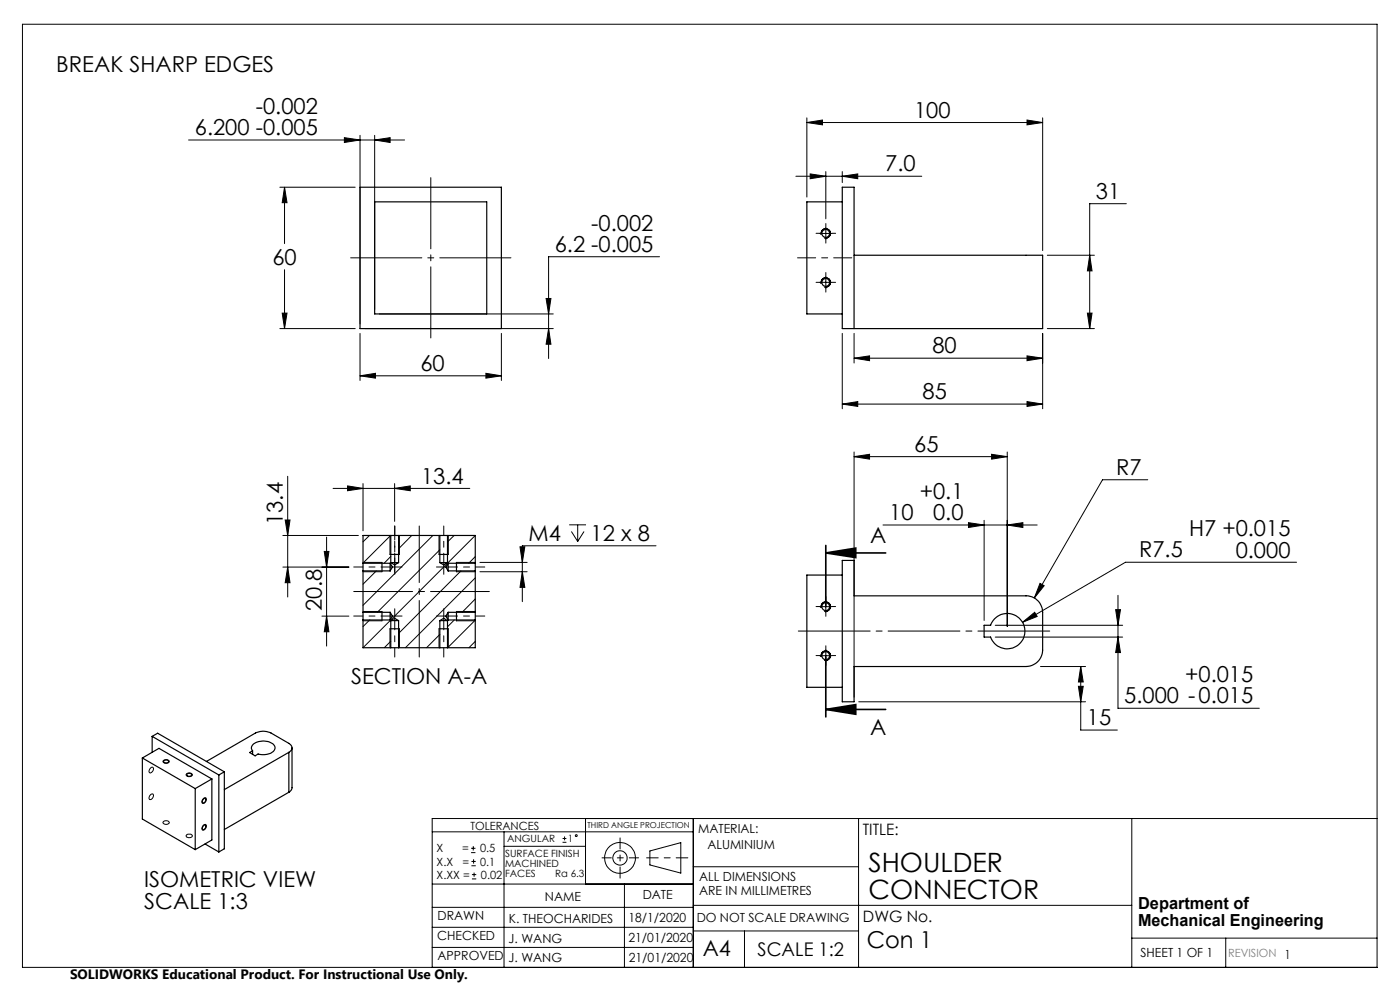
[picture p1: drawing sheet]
<svg xmlns="http://www.w3.org/2000/svg" width="297mm" height="210mm" viewBox="0 0 297 210" stroke-linecap="round" stroke-linejoin="round" font-family="sans-serif">
<g fill="none" stroke="#000" stroke-width=".21">
<path d="M4.8 5.1h287.3v200.1h-287.3zM40 29.7h45.8M59.4 39.7h16M60.4 39.7l.5 3.3h-1zM60.4 39.7v12M73.1 29.2l3.3 .5-3.3 .5zM76.4 28.7v40M79.5 29.7l3.3-.5v1zM79.5 28.7v36.9M168.8 37.4h26.7M171.2 26l3.3-.5v1zM171.2 25v16.8"/>
<path d="M171.2 26h50M171.9 36.9l3.3 .5-3.3 .5zM175.2 36.4v10M178.7 37.4l3.3-.5v1zM178.7 36.4v2.3M217.9 25.5l3.3 .5-3.3 .5zM221.2 25v28.2M60.4 57.2v12.5M139.9 54.5h-23.5v21.6M173.9 49.5h2.5M173.9 59.9h2.5M174.2 49.8a1 1 0 0 1 .9-1.3 1 1 0 0 1 1.1 1.1 1 1 0 0 1-1.3 .9"/>
<path d="M175.2 48.3v2.5M175.2 58.7v2.5M222.2 54.1h10M231.2 54.1l.5 3.4h-1zM238.9 43.2h-7.7v26.5M59.4 69.7h16M59.9 66.4h1l-.5 3.3zM76.4 79.7l3.3-.5v1zM76.4 70.7v10M76.4 79.7h30M77.4 69.7h40M80.5 66.6h36.9"/>
<path d="M103.1 79.2l3.3 .5-3.3 .5zM106.4 70.7v10M115.9 63.3h1l-.5 3.3zM116.4 69.7l.5 3.3h-1zM174.2 60.2a1.01 1.01 0 0 1 .9-1.3 1.01 1.01 0 0 1 1.1 1.1 1.01 1.01 0 0 1-1.3 .9M178.7 70.7v16M181.2 76l3.3-.5v1zM181.2 70.7v6.3M181.2 76h40M217.9 75.5l3.3 .5-3.3 .5zM221.2 70.7v16M222.2 69.7h10"/>
<path d="M230.7 66.4h1l-.5 3.3zM178.7 85.7l3.3-.5v1zM178.7 85.7h42.5M181.2 96.9l3.3-.5v1zM181.2 95.9v52M181.2 96.9h32.5M210.4 96.4l3.3 .5-3.3 .5zM213.7 95.9v37M217.9 85.2l3.3 .5-3.3 .5zM60 113.6h16M60.5 110.3h1l-.5 3.3zM61 101v25.6"/>
<path d="M68.8 117h1l-.5 3.3zM69.3 113.9v23.1M70.7 103.6h29M73.7 103.1l3.3 .5-3.3 .5zM77 119.3h4M77 102.6v10M78.4 113.6l-1.4 1.3M82.7 113.6v4M82.9 113.6l-5.9 5.8M82.9 118l-1.4 1.5M83.7 103.6l3.3-.5v1zM83.7 102.6v8"/>
<path d="M84.7 113.6v4M87.3 113.6l-2.7 2.8M91.8 113.6l-14.8 14.8M93.1 113.6v4M93.3 116.6l-13.3 13.3M95.1 113.6v4M96.3 113.6l-1.4 1.4M96.8 119.3h4M100.8 113.6l-23.8 23.8M100.8 118.1l-1.4 1.4M101.8 119.3h10M110.3 116h1l-.5 3.3z"/>
<path d="M120.8 111.3h3.5M121.2 112.7l1.4 2.2M122.6 111.3v3.6M123.9 112.7l-1.3 2.2M139.2 115.8h-28.4v11.8M187.3 111.4h32.7M205.5 110.9l3.3 .5-3.3 .5zM208.8 110.4v21.2M213.7 111.4l3.3-.5v1zM243.5 101.8h-9.6l-14.5 25.1M275.1 119.3h-36.3l-21.9 12.7M60 120.3h14"/>
<path d="M61 120.3l.5 3.3h-1zM68.3 130.7h5.7M69.3 130.7l.5 3.3h-1zM77 121.3h4M77 131.7h4M77 129.7h4M78.4 131.5l-1.4 1.4M79.8 121.1l-2.8 2.8M82.7 133.4v4M82.9 136l-1.4 1.4M84.7 133.4v4M93.1 133.4v4"/>
<path d="M93.3 134.6l-2.8 2.8M95.1 133.4v4M96.4 131.5l-1.5 1.5M96.8 121.3h4M96.8 131.7h4M96.8 129.7h4M97.8 121.1l-13.2 13.3M100.8 122.6l-14.8 14.8M100.8 127.1l-2.8 2.8M100.8 131.5l-5.8 5.9M100.8 136.1l-1.3 1.3M101.8 121.3h10"/>
<path d="M110.8 121.3l.5 3.3h-1zM173.9 128.7h2.5M173.9 139.1h2.5M174.2 128.9a1 1 0 0 1 .9-1.2 1 1 0 0 1 1.1 1.1 1 1 0 0 1-1.3 .8M174.2 139.3a1 1 0 0 1 .9-1.2 1 1 0 0 1 1.1 1.1 1 1 0 0 1-1.3 .8M175.2 127.4v2.5M175.2 137.8v2.5M211.1 132.6h27.1M211.1 135.1h27.1M216.9 132l2.6-2.1 .5 .9zM220.6 123.7l.9 .5-2.1 2.7zM236.7 129.3h1l-.5 3.3z"/>
<path d="M237.2 135.1l.5 3.3h-1zM237.2 126.3v23.9h30M182.2 148.9h48.1M220.7 141.4h9.6M228.8 145.6h1l-.5 3.3zM229.3 141.4l.5 3.3h-1zM229.3 141.4v13.5h7.7M32 168.5h.1a.42 .42 0 0 1 .5 .2 .42 .42 0 0 1-.2 .6 .43 .43 0 0 1-.7 .3 .43 .43 0 0 1 0-.7zM32 162.9a.39 .39 0 0 1 .6 0 .39 .39 0 0 1-.1 .6l-.1 .1a.42 .42 0 0 1-.6 .3 .42 .42 0 0 1-.1-.7zM34.6 161.4a.71 .71 0 0 1 1.3 .2 .73 .73 0 0 1-1.3-.2zM34.7 174.3a.7 .7 0 0 1 1.2 .3 .7 .7 0 0 1-.7 .3 .7 .7 0 0 1-.6-.5zM39.6 177.1a.7 .7 0 0 1 1.2 .3 .71 .71 0 0 1-.7 .3 .71 .71 0 0 1-.6-.5z"/>
<path d="M39.6 164.1a.7 .7 0 0 1 1.2 .4 .7 .7 0 0 1-.7 .3 .7 .7 0 0 1-.6-.6zM43.1 175.1a.41 .41 0 0 1 .6-.1 .41 .41 0 0 1 0 .6l-.1 .1a.42 .42 0 0 1-.6 .4 .42 .42 0 0 1-.1-.7zM43.1 169.4l.2-.1a.42 .42 0 0 1 .5 .2 .42 .42 0 0 1-.2 .6 .43 .43 0 0 1-.6 .3 .43 .43 0 0 1-.1-.7zM91.7 176.5h55.4M99.9 179.9h1M100.4 179.5v.9M106.9 176.5v28.7M106.9 179.5h17.3M119.3 178.7h.9M119.3 177.9h.9M119.8 177.4v.9M124.2 173.6v13.9"/>
<path d="M147.1 173.6v31.6M182.1 173.6v31.6M240.1 173.6v31.6M292.1 173.6h-200.4v31.6M91.7 196.7h55.4M91.7 192.5h55.4M91.7 187.5h55.4M99.9 180.9h1M100 183.6h.9M100 182.7h.9M100.1 186.4h.9M100.1 185.5h.9"/>
<path d="M100.5 182.3v.9M100.6 185.1v.9M132.5 187.5v17.7M137.9 180.5l6.5-1.8v6.5l-6.5-1.7zM147.1 183.9h35M147.1 197.5h35M147.1 192h93M157.9 197.5v7.7M240.1 199h52M260 199v6.2M91.7 201h55.4"/>
<circle cx="122.2" cy="177.3" r=".2"/>
<circle cx="131.5" cy="182" r="1.52"/>
<circle cx="131.5" cy="182" r="3.3"/>
</g>
<path d="M145.9 182h-8.7" fill="none" stroke="#000" stroke-width=".21" stroke-dasharray="15.2 1.3 1.3 1.3" stroke-dashoffset="12.8"/>
<path d="M131.5 177.7v8.6" fill="none" stroke="#000" stroke-width=".21" stroke-dasharray="15.2 1.3 1.3 1.3" stroke-dashoffset="12.9"/>
<path d="M83.7 119.3v-7.7M94.1 119.3v-7.7M82.8 130.7h-7.8M82.8 120.3h-7.8M83.7 131.6v7.8M94.1 131.6v7.8M95.1 120.3h7.7M95.1 130.7h7.7M127.7 182h7.8" fill="none" stroke="#000" stroke-width=".21" stroke-dasharray="15.2 1.3 1.3 1.3" stroke-dashoffset="13.3"/>
<path d="M175.2 117.3h12.7M175.2 115.7v12.7M175.2 117.3l6.3-1v2zM175.2 139.4v12.7M175.2 150.5h12.7M175.2 150.5l6.3-1v2z" fill="none" stroke="#000" stroke-width=".35"/>
<path d="M180.7 54.7h-11.5" fill="none" stroke="#000" stroke-width=".21" stroke-dasharray="15.2 1.3 1.3 1.3" stroke-dashoffset="11.4"/>
<path d="M74.4 54.7h34M91.4 71.7v-34" fill="none" stroke="#000" stroke-width=".21" stroke-dasharray="15.2 1.3 1.3 1.3" stroke-dashoffset=".1"/>
<path d="M223.5 133.9h-55" fill="none" stroke="#000" stroke-width=".21" stroke-dasharray="15.2 1.3 1.3 1.3" stroke-dashoffset="-.8"/>
<path d="M88.9 111.6v27.8" fill="none" stroke="#000" stroke-width=".21" stroke-dasharray="15.2 1.3 1.3 1.3" stroke-dashoffset="3.2"/>
<path d="M103.8 125.5h-28.8" fill="none" stroke="#000" stroke-width=".21" stroke-dasharray="15.2 1.3 1.3 1.3" stroke-dashoffset="2.8"/>
<path d="M83.7 111.6v9.7" fill="none" stroke="#000" stroke-width=".21" stroke-dasharray="15.2 1.3 1.3 1.3" stroke-dashoffset="12.3"/>
<g fill="none" stroke="#000" stroke-width=".21" stroke-dasharray="15.2 1.3 1.3 1.3">
<path d="M173.9 49.5h-.8M173.9 59.9h-.8M175.2 48.2v-.8M175.2 50.7v.9M175.2 58.6v-.8M176.4 49.5h.9M176.4 59.9h.9M175.2 61.1v.9M83.7 119.3v2.5M94.1 119.3v2.5M82.8 130.7h2.5M82.8 120.3h2.5"/>
<path d="M83.7 131.6v-2.5M94.1 131.6v-2.5M95.1 120.3h-2.5M95.1 130.7h-2.5M173.9 128.7h-.8M173.9 139.1h-.8M175.2 127.4v-.8M175.2 129.9v.8M175.2 137.8v-.8M176.4 128.7h.9M176.4 139.1h.9M175.2 140.3v.8"/>
</g>
<g fill="none" stroke="#000" stroke-width=".25">
<path d="M76.4 39.7h30v30h-30zM79.5 42.8h23.8v23.8h-23.8zM178.7 42.8h-7.5v23.8h7.5M181.2 54.1h40v15.6h-42.5v-30h2.5v30M77 119.5v1.6M77 119.5h5.8M81 119.3v2M82.7 117.6h2M82.8 119.5v1.6M82.8 119.5l.5 .8-.5 .8M82.9 119.3h1.7M82.9 113.6h1.7"/>
<path d="M82.9 113.6h-5.9v5.9M82.9 113.6v5.7M82.9 119.3l.8 .5 .9-.5M84.6 113.6h8.7M84.6 113.6v5.7M93.1 117.6h2M93.3 119.3h1.6M93.3 113.6h1.6M93.3 113.6v5.7M93.3 119.3l.8 .5 .8-.5M94.9 113.6h5.9v5.9M94.9 113.6v5.7"/>
<path d="M95.1 119.5v1.6M95.1 119.5h5.7M95.1 119.5l-.5 .8 .5 .8M96.8 119.3v2M100.8 119.5v1.6M178.7 118.9h2.5v7.5h36.5a3.5 3.5 0 0 1 3.5 3.5v8a3.5 3.5 0 0 1-3.5 3.5h-36.5v7.5h-2.5zM77 129.9v1.6M77 121.1v8.8M77 131.5v5.9h5.9M77 121.1h5.8M77 129.9h5.8M77 131.5h5.8"/>
<path d="M81 129.7v2M82.7 133.4h2M82.8 129.9v1.6M82.8 129.9l.5 .8-.5 .8M82.9 131.6h1.7M82.9 137.4h1.7M82.9 131.6v5.8M82.9 131.6l.8-.4 .9 .4M84.6 131.6v5.8M84.6 137.4h8.7M93.1 133.4h2M93.3 131.6h1.6"/>
<path d="M93.3 137.4h1.6M93.3 131.6v5.8M93.3 131.6l.8-.4 .8 .4M94.9 131.6v5.8M95.1 129.9v1.6M95.1 121.1h5.7M95.1 129.9h5.7M95.1 129.9l-.5 .8 .5 .8M95.1 131.5h5.7M96.8 129.7v2M100.8 129.9v1.6M100.8 121.1v8.8"/>
<path d="M100.8 131.5v5.9h-5.9M178.7 122h-7.5v23.8h7.5M208.8 132.6h1.3a3.7 3.7 0 0 1 5.8-1.7 3.7 3.7 0 0 1 0 6 3.7 3.7 0 0 1-5.8-1.8h-1.3zM32.3 156.2l14.1 8.2M32.3 156.2l1.1-.7 14.2 8.2M32.3 156.2v3.4M53.6 159.3v.7M53.7 157.9a3.4 3.4 0 0 1 4.5 .3 1.35 1.35 0 0 1-1.3 1.7l-1.3 .2a1.63 1.63 0 0 0-1.5 .2l-1.1-.7 .6-.3a.95 .95 0 0 1 .1-1.4zM61.3 159.6a1.01 1.01 0 0 0 .7-1 1.01 1.01 0 0 0-.7-.9l-4.3-2.4a3.6 3.6 0 0 0-2.8 .2l-10.4 6M61.3 159.6l-13.7 7.9M61.3 159.6v8.5M61.9 158.6v8.6l-.2 .5-.4 .4"/>
<path d="M30.2 160.8l3.5-2.1 11.2 6.5M30.2 160.8l11.2 6.5M30.2 160.8v12.9l11.2 6.5M34.8 161.3l.2-.1a.4 .4 0 0 1 .5 0 .4 .4 0 0 1 .2 .5l-.2 .1a.41 .41 0 0 1-.6 0 .41 .41 0 0 1-.1-.5zM39.7 164.2l.2-.1a.41 .41 0 0 1 .6 0 .41 .41 0 0 1 .1 .5l-.3 .1a.43 .43 0 0 1-.6-.5zM41.4 167.3v12.9M43.1 169.6a.35 .35 0 0 1 .5-.2 .35 .35 0 0 1 0 .6 .34 .34 0 0 1-.4 .3 .34 .34 0 0 1-.3-.4zM43.2 175.1a.3 .3 0 0 1 .4-.1 .3 .3 0 0 1 0 .5 .39 .39 0 0 1-.2 .4 .39 .39 0 0 1-.5-.2zM43.5 179l2.9 1.7M44.9 165.2l-3.5 2.1M44.9 165.2v13l-3.5 2M46.4 164.4v16.3"/>
<path d="M47.6 163.7l-1.2 .7M47.6 163.7v16.3l-1.2 .7M61.3 168.1l-13.7 7.9"/>
<circle cx="175.2" cy="49.5" r=".83"/>
<circle cx="175.2" cy="59.9" r=".83"/>
<circle cx="175.2" cy="128.7" r=".83"/>
<circle cx="175.2" cy="139.1" r=".83"/>
</g>
<g fill="#000">
<path d="M171.2 26l3.3-.5v1zM217.9 25.5l3.3 .5-3.3 .5zM231.2 54.1l.5 3.4h-1zM230.7 66.4h1l-.5 3.3zM178.7 85.7l3.3-.5v1zM217.9 85.2l3.3 .5-3.3 .5zM181.2 76l3.3-.5v1zM217.9 75.5l3.3 .5-3.3 .5zM76.4 79.7l3.3-.5v1zM103.1 79.2l3.3 .5-3.3 .5zM116.4 69.7l.5 3.3h-1zM115.9 63.3h1l-.5 3.3zM59.9 66.4h1l-.5 3.3zM60.4 39.7l.5 3.3h-1zM228.8 145.6h1l-.5 3.3zM229.3 141.4l.5 3.3h-1zM181.2 96.9l3.3-.5v1zM210.4 96.4l3.3 .5-3.3 .5zM216.9 132l3.1-1.2-.5-.9zM236.7 129.3h1l-.5 3.3zM237.2 135.1l.5 3.3h-1zM205.5 110.9l3.3 .5-3.3 .5zM213.7 111.4l3.3-.5v1zM220.6 123.7l-1.2 3.2 2.1-2.7zM110.8 121.3l.5 3.3h-1zM110.3 116h1l-.5 3.3z"/>
<path d="M178.7 37.4l3.3-.5v1zM171.9 36.9l3.3 .5-3.3 .5zM79.5 29.7l3.3-.5v1zM73.1 29.2l3.3 .5-3.3 .5z"/>
<path d="M73.7 103.1l3.3 .5-3.3 .5zM83.7 103.6l3.3-.5v1z"/>
<path d="M175.2 117.3l6.3-1v2zM175.2 150.5l6.3-1v2z"/>
<path d="M61 120.3l.5 3.3h-1zM60.5 110.3h1l-.5 3.3zM69.3 130.7l.5 3.3h-1zM68.8 117h1l-.5 3.3z"/>
</g>
<g font-size="5.6">
<text x="184.2" y="185">SHOULDER</text>
<text x="184.2" y="190.6">CONNECTOR</text>
</g>
<text font-size="4.9" x="183.9" y="201">Con 1</text>
<g font-size="4.7">
<text x="11.9" y="15.3">BREAK SHARP EDGES</text>
<text x="41.3" y="28.6">6.200 -0.005</text>
<text x="54.3" y="24.2">-0.002</text>
<text x="193.9" y="25">100</text>
<text x="187.8" y="36.4">7.0</text>
<text x="232.5" y="42.2">31</text>
<text x="117.7" y="53.4">6.2 -0.005</text>
<text x="125.4" y="48.9">-0.002</text>
<text x="57.8" y="56.2">60</text>
<text x="197.8" y="75">80</text>
<text x="89.2" y="78.7">60</text>
<text x="195.7" y="84.7">85</text>
<text x="193.9" y="95.9">65</text>
<text x="236.8" y="100.8">R7</text>
<text x="89.3" y="102.6">13.4</text>
<text x="195.1" y="105.8">+0.1</text>
<text x="60" y="111.4" transform="rotate(-90 60 111.4)">13.4</text>
<text x="188.6" y="110.3">10</text>
<text x="197.9" y="110.4">0.0</text>
<text x="252.2" y="113.7">H7 +0.015</text>
<text x="112.1" y="114.7">M4</text>
<text x="125.3" y="114.7">12 x 8</text>
<text x="184.6" y="115.1">A</text>
<text x="241.7" y="118.2">R7.5</text>
<text x="262.1" y="118.3">0.000</text>
<text x="68.3" y="129.7" transform="rotate(-90 68.3 129.7)">20.8</text>
<text x="74.5" y="145">SECTION A-A</text>
<text x="238.5" y="149.2">5.000 -0.015</text>
<text x="251.4" y="144.7">+0.015</text>
<text x="184.6" y="155.9">A</text>
<text x="230.6" y="153.8">15</text>
<text x="30.6" y="188.2">ISOMETRIC VIEW</text>
<text x="30.6" y="192.8">SCALE 1:3</text>
<text x="149.1" y="202.9">A4</text>
</g>
<text font-size="4" x="160.7" y="202.8">SCALE 1:2</text>
<g font-size="3.5">
<text x="241.4" y="192.8">Department of</text>
<text x="241.4" y="196.3">Mechanical Engineering</text>
</g>
<g font-size="3.3">
<text x="183" y="177.2">TITLE:</text>
<text x="183.1" y="195.7">DWG No.</text>
</g>
<text font-size="2.9" x="14.9" y="207.6">SOLIDWORKS Educational Product. For Instructional Use Only.</text>
<g font-size="2.7">
<text x="148.1" y="176.7">MATERIAL:</text>
<text x="150.1" y="180.1">ALUMINIUM</text>
<text x="115.6" y="191">NAME</text>
<text x="136.3" y="190.8">DATE</text>
<text x="148.3" y="186.8">ALL DIMENSIONS</text>
<text x="148.3" y="189.8">ARE IN MILLIMETRES</text>
<text x="92.8" y="195.2">DRAWN</text>
<text x="107.9" y="195.7">K. THEOCHARIDES</text>
<text x="133.3" y="195.6">18/1/2020</text>
<text x="147.8" y="195.7">DO NOT SCALE DRAWING</text>
<text x="92.8" y="199.3">CHECKED</text>
<text x="92.8" y="203.6">APPROVED</text>
<text x="107.9" y="199.9">J. WANG</text>
<text x="133.3" y="199.8">21/01/2020</text>
<text x="242" y="203">SHEET 1 OF 1</text>
<text x="107.9" y="204.1">J. WANG</text>
<text x="133.4" y="204">21/01/2020</text>
</g>
<g font-size="2.4">
<text x="99.8" y="176">TOLERANCES</text>
<text x="92.6" y="180.8">X</text>
<text x="92.6" y="183.6">X.X</text>
<text x="98" y="180.8">=</text>
<text x="98.1" y="183.6">=</text>
<text x="101.8" y="180.8">0.5</text>
<text x="101.9" y="183.6">0.1</text>
<text x="92.6" y="186.4">X.XX =</text>
<text x="102" y="186.4">0.02</text>
</g>
<text font-size="2.4" fill="#808080" x="260.6" y="203">REVISION 1</text>
<g font-size="2.1">
<text x="107.6" y="178.6">ANGULAR</text>
<text x="120.5" y="178.6">1</text>
<text x="107.2" y="181.8">SURFACE FINISH</text>
<text x="107.2" y="183.9">MACHINED</text>
<text x="107.2" y="186">FACES</text>
<text x="117.8" y="186">Ra 6.3</text>
</g>
<text font-size="1.7" x="124.6" y="175.7">THIRD ANGLE PROJECTION</text>
</svg>
